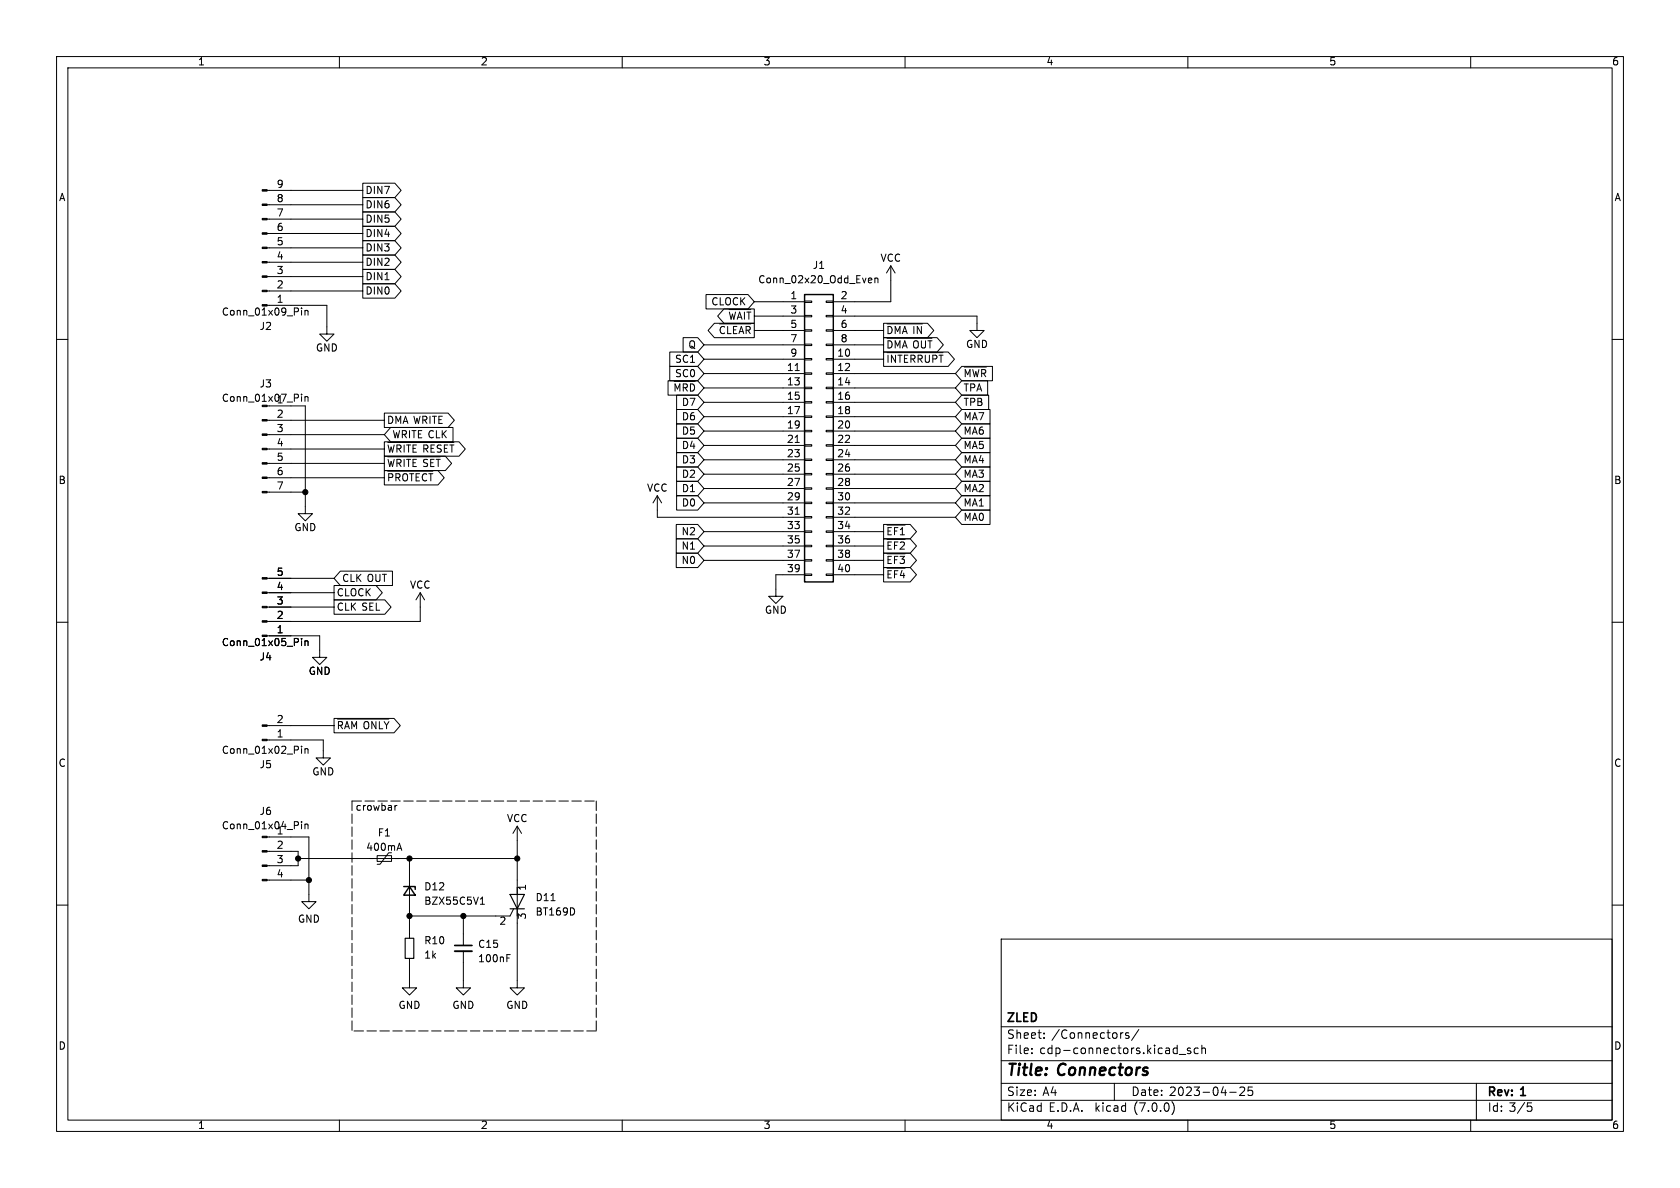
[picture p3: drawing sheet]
<svg xmlns="http://www.w3.org/2000/svg" width="297mm" height="210mm" viewBox="0 0 297 210" stroke-linecap="round" stroke-linejoin="round" font-family="sans-serif">
<g fill="none" stroke="#000" stroke-width=".18">
<path d="M10 10h277v190h-277zM12 12h273v186h-273zM60 10v2M110 10v2M160 10v2M210 10v2M260 10v2M47.2 33.7h16.9M47.2 36.2h16.9M47.2 38.7h16.9M64.1 34.9h5.7l1.1 1.3-1.1 1.3h-5.7zM64.1 37.5h5.7l1.1 1.2-1.1 1.3h-5.7z"/>
<path d="M64.1 32.4h5.7l1.1 1.3-1.1 1.2h-5.7zM10 60h2M47.2 54h10.6v5.1h1.3l-1.3 1.2-1.3-1.2h1.3M47.2 41.3h16.9M47.2 43.8h16.9M47.2 46.4h16.9M47.2 48.9h16.9M47.2 51.4h16.9M53.3 54.4v.2M53.3 54.9v.8M53.9 54.9v.8M53.9 55l.2-.1h.3l.1 .8"/>
<path d="M64.1 50.2h5.7l1.1 1.2-1.1 1.3h-5.7zM64.1 47.6h5.7l1.1 1.3-1.1 1.3h-5.7zM64.1 45.1h5.7l1.1 1.3-1.1 1.2h-5.7zM64.1 40h5.7l1.1 1.3-1.1 1.2h-5.7zM64.1 42.5h5.7l1.1 1.3-1.1 1.3h-5.7zM120.8 59.7h2.5l1.2 1.3-1.2 1.2h-2.5zM124.8 52.1h7.4l1.1 1.2-1.1 1.3h-7.4zM126.3 57.1h7v2.6h-7l-1.1-1.3zM127.2 57.3h5.5M128 54.6h5.3v2.6h-5.3l-1.1-1.3zM128.1 57.8l-.2-.1-.3 .1-.3 .5M128.6 57.7v1.3"/>
<path d="M128.9 54.7h3.8M128.9 55.2l.3 1.2M129.7 57.7v1.3M130 55.2l-.3 1.2M130.3 56.4l.5-1.2 .4 1.2M130.6 59l.5-1.3 .4 1.3M131.6 55.2v1.2M131.9 57.7v1.3M132 55.2h.8M132.4 55.2v1.2M133.3 53.3h8.9M133.3 55.9h8.9"/>
<path d="M133.3 58.4h8.9M142.2 58.3h1.3v.2h-1.3zM142.2 55.8h1.3v.2h-1.3zM142.2 53.2h1.3v.3h-1.3zM146 58.3h1.3v.2h-1.3zM146 55.8h1.3v.2h-1.3zM146 53.2h1.3v.3h-1.3zM147.3 55.9h25.4v2.5h1.3l-1.3 1.3-1.3-1.3h1.3M147.3 58.4h8.9M153.7 49.2h.4v.3l-.6 .1M154.1 49.9l-.4 .1M154.7 49.3l.1-.1h.4v.8"/>
<path d="M154.7 49.2v.8M156.2 57.1h7.8l1.1 1.3-1.1 1.3h-7.8zM156.2 59.7h9.5l1.1 1.3-1.1 1.2h-9.5zM156.8 57.3h6.3M156.8 59.8h8M157.5 47v6.3h-10.2M157.5 47l-.8 1.3M157.5 47l.7 1.3M157.7 58.3l-.2-.5-.5-.1v1.3M158.3 59v-1.3l.4 .9 .4-.9v1.3M159.5 59l.5-1.3 .4 1.3M161.6 57.7v1.3"/>
<path d="M162.9 57.7v1.3l-.7-1.3v1.3M285 60h2M47.2 79.4h20.7M47.2 76.8h20.7M47.2 74.3h20.7M47.6 71.8h6.4v19h1.2l-1.2 1.3-1.3-1.3h1.3M53.3 69.7v.1M53.3 70.1v.9M53.9 70.1v.9M53.9 70.2l.2-.1 .3 .1 .1 .8M67.9 78.1h13.2l1.2 1.3-1.2 1.2h-13.2zM67.9 73h11.3l1.1 1.3-1.1 1.3h-11.3z"/>
<path d="M68.5 78.2h11.7M68.6 78.7l.3 1.2M69.1 75.6h11v2.5h-11l-1.2-1.3zM69.7 78.7l-.3 1.2M70.9 79.1l-.1-.4h-.6v1.2M71.4 78.7v1.2M71.9 78.7h.7M72.2 78.7v1.2M73.6 78.7h-.6v1.2M75.7 79.1l-.2-.4h-.6v1.2M76.8 78.7h-.6v1.2M78 78.7h-.5l-.2 .3"/>
<path d="M79.2 78.7h-.6v1.2M79.5 78.7h.8M79.9 78.7v1.2M118.1 67.3h5.2l1.2 1.3-1.2 1.3h-5.2zM118.4 62.2h4.9l1.2 1.3-1.2 1.3h-4.9zM118.4 64.8h4.9l1.2 1.2-1.2 1.3h-4.9zM119.2 67.4h3.7M119.3 69.1v-1.2l.5 .9 .4-.9v1.2M119.6 74.9h3.7l1.2 1.3-1.2 1.3h-3.7zM119.6 77.5h3.7l1.2 1.2-1.2 1.3h-3.7zM119.6 69.8h3.7l1.2 1.3-1.2 1.3h-3.7zM119.6 72.4h3.7l1.2 1.3-1.2 1.2h-3.7z"/>
<path d="M121.5 68.3l-.1-.4h-.6v1.2M122.8 68.4l-.3-.5h-.4v1.2M124.5 63.5h17.7M124.5 66h17.7M124.5 68.6h17.7M124.5 71.1h17.7M124.5 73.7h17.7M124.5 76.2h17.7M124.5 78.7h17.7M124.5 61h17.7M140.6 65.5h.7M140.6 78.2h.7"/>
<path d="M142.2 78.6h1.3v.3h-1.3zM142.2 76.1h1.3v.2h-1.3zM142.2 73.5h1.3v.3h-1.3zM142.2 71h1.3v.2h-1.3zM142.2 68.5h1.3v.2h-1.3zM142.2 65.9h1.3v.3h-1.3zM142.2 63.4h1.3v.2h-1.3zM142.2 60.8h1.3v.3h-1.3zM146 78.6h1.3v.3h-1.3zM146 76.1h1.3v.2h-1.3zM146 73.5h1.3v.3h-1.3zM146 71h1.3v.2h-1.3z"/>
<path d="M146 68.5h1.3v.2h-1.3zM146 65.9h1.3v.3h-1.3zM146 63.4h1.3v.2h-1.3zM146 60.8h1.3v.3h-1.3zM147.3 63.5h8.9M147.3 66h21.6M147.3 68.6h21.6M147.3 71.1h21.6M147.3 73.7h21.6M147.3 76.2h21.6M147.3 78.7h21.6M147.3 61h8.9"/>
<path d="M156.2 62.2h11.4l1.1 1.3-1.1 1.3h-11.4zM156.8 62.3h9.9M157 60.2v1.3M157 62.8v1.3M158.3 61.5v-1.3l.4 1 .4-1v1.3M158.3 62.8v1.3l-.7-1.3v1.3M159.1 62.8v1.3M159.5 61.5l.5-1.3 .4 1.3M159.9 62.8v1.3M161 62.8v1.3M162.3 62.8v1.3M162.9 60.2v1.1"/>
<path d="M163.6 62.8v1M163.6 60.2v1.1M164.3 62.8v1M164.4 60.2v1.3M164.9 62.8v1.3M166.4 62.8v1.3M170 64.8h5.4v2.5h-5.4l-1.1-1.3zM170 69.8h4.8v2.6h-4.8l-1.1-1.3zM170 74.9h5v2.6h-5l-1.1-1.3zM170 72.4h5v2.5h-5l-1.1-1.2zM170 67.3h4.6v2.6h-4.6l-1.1-1.3zM170 77.5h5v2.5h-5l-1.1-1.3z"/>
<path d="M170.5 64.9h3.9M170.6 66.6v-1.3l.5 .9 .4-.9v1.3M172 65.3l.3 1.3M173.1 65.3l-.3 1.3M174.3 65.8l-.2-.4-.6-.1v1.3M47.2 87h6.8M47.2 84.5h20.7M47.2 81.9h20.7M67.9 83.2h9.5l1.1 1.3-1.1 1.2h-9.5zM67.9 80.6h10.8l1.1 1.3-1.1 1.3h-10.8zM68.5 83.3h8M68.5 80.8h9.3"/>
<path d="M68.6 81.2l.3 1.3M68.7 83.7v1.3M69.7 81.2l-.3 1.3M70 83.7v1.3M70.2 81.2v1.3M71.4 81.2v1.3M72.2 81.2v1.3M72.8 83.7v1.3M73 81.2v1.3M73.6 83.7v1.3M76.1 81.2v1.3M76.2 83.7v1.3"/>
<path d="M77.5 81.2v1.3M116.2 87.6v3.8h26M116.2 87.6l-.8 1.3M116.2 87.6l.8 1.3M119.6 92.7h3.7l1.2 1.3-1.2 1.3h-3.7zM119.6 95.2h3.7l1.2 1.3-1.2 1.3h-3.7zM119.6 97.8h3.7l1.2 1.3-1.2 1.2h-3.7zM119.6 82.5h3.7l1.2 1.3-1.2 1.3h-3.7zM119.6 87.6h3.7l1.2 1.3-1.2 1.3h-3.7zM119.6 80h3.7l1.2 1.3-1.2 1.3h-3.7zM119.6 85.1h3.7l1.2 1.3-1.2 1.2h-3.7zM124.5 81.3h17.7"/>
<path d="M124.5 83.8h17.7M124.5 86.4h17.7M124.5 88.9h17.7M124.5 94h17.7M124.5 96.5h17.7M124.5 99.1h17.7M140.6 90.9h.7M142.2 98.9h1.3v.3h-1.3zM142.2 96.4h1.3v.2h-1.3zM142.2 93.9h1.3v.2h-1.3zM142.2 91.3h1.3v.3h-1.3zM142.2 88.8h1.3v.2h-1.3z"/>
<path d="M142.2 86.2h1.3v.3h-1.3zM142.2 83.7h1.3v.2h-1.3zM142.2 81.2h1.3v.2h-1.3zM146 98.9h1.3v.3h-1.3zM146 96.4h1.3v.2h-1.3zM146 93.9h1.3v.2h-1.3zM146 91.3h1.3v.3h-1.3zM146 88.8h1.3v.2h-1.3zM146 86.2h1.3v.3h-1.3zM146 83.7h1.3v.2h-1.3zM146 81.2h1.3v.2h-1.3zM147.3 81.3h21.6"/>
<path d="M147.3 83.8h21.6M147.3 86.4h21.6M147.3 88.9h21.6M147.3 91.4h21.6M147.3 94h8.9M147.3 96.5h8.9M147.3 99.1h8.9M156.2 92.7h4.7l1.1 1.3-1.1 1.3h-4.7zM156.2 97.8h4.7l1.1 1.3-1.1 1.2h-4.7zM156.2 95.2h4.7l1.1 1.3-1.1 1.3h-4.7zM156.8 92.8h3.2M156.8 97.9h3.2"/>
<path d="M156.8 95.4h3.2M157 95.8v1.3M157 98.3v1.3M157.6 93.3h-.6v1.2M158.1 95.8v1.3M158.1 98.3v1.3M158.7 93.3h-.6v1.2M159.2 93.6l.3-.3v1.2M170 87.6h5v2.6h-5l-1.1-1.3zM170 90.2h5v2.5h-5l-1.1-1.3zM170 82.5h5v2.6h-5l-1.1-1.3zM170 85.1h5v2.5h-5l-1.1-1.2z"/>
<path d="M170 80h5v2.6h-5l-1.1-1.3zM10 110h2M47.2 112.4h9.3v3.8h1.3l-1.3 1.3-1.3-1.3h1.3M47.2 102.2h11.9M47.2 104.8h11.9M47.2 107.3h11.9M53.3 112.9v.1M53.3 113.3v.8M53.9 113.3v.8M53.9 113.4l.2-.1h.3l.1 .8M59.1 103.5h7.4l1.1 1.3-1.1 1.2h-7.4zM59.1 106h8.9l1.1 1.3-1.1 1.3h-8.9z"/>
<path d="M60.2 101h9.2v2.5h-9.2l-1.1-1.3zM74.3 104.8l-.8 1.2M74.3 104.8v5.1h-27.1M74.3 104.8l.8 1.2M142.2 101.5h1.3v.2h-1.3zM142.2 101.6h-5v3.8h1.2l-1.2 1.3-1.3-1.3h1.3M146 101.5h1.3v.2h-1.3zM147.3 101.6h8.9M156.2 100.3h4.7l1.1 1.3-1.1 1.3h-4.7zM156.8 100.4h3.2M157 100.9v1.3h.6M158.1 100.9v1.3"/>
<path d="M159.5 100.8l-.3 .9h.8M159.8 101.3v.9M285 110h2M47.2 130.8h9.9v3.2h1.3l-1.3 1.3-1.2-1.3h1.2M47.2 128.3h11.9M53.3 131.9v.1M53.3 132.3v.9M53.9 132.3v.9M53.9 132.5l.2-.2 .3 .1 .1 .8M59.1 127h10.6l1.1 1.3-1.1 1.2h-10.6zM59.7 127.1h9.1M60.6 128l-.2-.4h-.6v1.2"/>
<path d="M60.9 128.8l.4-1.2 .5 1.2M62.2 128.8v-1.2l.4 .9 .4-.9v1.2M64.3 128a.42 .42 0 0 1 .5-.5 .42 .42 0 0 1 .4 .5M66.5 127.6v1.2l-.8-1.2v1.2M67.1 127.6v1.2M67.9 127.6l.4 .6 .5-.6M10 160h2M47.2 148h7.4v11.4h1.3l-1.3 1.3-1.3-1.3h1.3M47.2 155.6h7.4M47.2 150.5h5.5v2.5h-5.5M52.7 151.8h38.7M53.3 145.2v.2"/>
<path d="M53.3 145.7v.8M53.9 145.7v.8M53.9 145.8l.2-.1h.3l.1 .8M66.7 151.3h2.5v1h-2.5zM69.2 150.7h-.5l-1.5 2.1h-.5M69.8 142.4v.8M70.2 142.4l-.4 .2M70.3 150h.6M70.6 149.1l.4 1.2M72.4 151.8v14.1M84.9 159.9h.7M84.9 158.9l.4-.3v1.3"/>
<path d="M91.4 146.1v28.5h1.3l-1.3 1.3-1.2-1.3h1.2M91.4 146.1l-.7 1.2M91.4 146.1l.8 1.2M285 160h2M72.4 169.4v5.2h1.3l-1.3 1.3-1.3-1.3h1.3M81.9 168.1v6.5h1.3l-1.3 1.3-1.3-1.3h1.3M81.9 161.9v5.2M89.6 168.7h.6M90.8 160.7l-.6 1.2h-17.8M177 166h108v32h-108zM60 198v2M110 198v2"/>
<path d="M160 198v2M177 194.5h108M177 191.5h108M177 187.5h108M177 181.5h108M182.4 186.1v.2M182.4 185.3v.2M184.6 183.4v.2M184.6 182.6v.2M197 191.5v3M198.4 182.6h.1M199.5 182.6h-.3l-.2 .2v.2l.5 .1v.4h-.5"/>
<path d="M201.3 182l-1.3 1.9M207.2 194.8a1.74 1.74 0 0 1 0 2.2M208.5 186.4h1.1M210 198v2M210.5 185.3h-.4l-.2 .2 .1 .2 .5 .1v.4h-.6M211.8 185.3h-.4l-.3 .2v.5l.2 .2h.5M212.5 185.4l.2-.1h.3l.1 1M212.5 184.8v1.5M217.4 193.1h1.1M219.2 192.3l.6-.1 .2 .1v.3l-.9 1.1h.9M221.4 192.2h-.7l-.1 .7 .2-.2 .5 .1 .2 .2-.1 .5-.2 .2-.6-.2M260 198v2"/>
<path d="M261 191.5v6.5M270 195h.8M270.2 195.5h.3l.3 .3-.1 .6-.5 .1"/>
</g>
<path d="M142.2 52.1h5.1v50.8h-5.1zM71.4 156.7h2v.5M72.4 156.7l1 1.5h-2z" fill="none" stroke="#000" stroke-width=".25"/>
<g fill="#000" stroke="#000" stroke-width=".18">
<path d="M46.4 33.5h.8v.3h-.8zM46.4 36.1h.8v.2h-.8zM46.4 38.6h.8v.3h-.8zM46.4 41.1h.8v.3h-.8zM46.4 43.7h.8v.2h-.8zM46.4 46.2h.8v.3h-.8zM46.4 48.8h.8v.2h-.8zM46.4 51.3h.8v.3h-.8zM46.4 53.8h.8v.3h-.8zM46.4 79.2h.8v.3h-.8zM46.4 76.7h.8v.3h-.8zM46.4 74.2h.8v.2h-.8z"/>
<path d="M46.4 86.9h.8v.2h-.8zM46.4 84.3h.8v.3h-.8zM46.4 81.8h.8v.2h-.8zM46.4 102.1h.8v.3h-.8zM46.4 104.6h.8v.3h-.8zM46.4 107.2h.8v.2h-.8zM46.4 109.7h.8v.3h-.8zM46.4 112.3h.8v.2h-.8zM46.4 128.1h.8v.3h-.8zM46.4 130.7h.8v.2h-.8zM46.4 155.4h.8v.3h-.8zM46.4 152.9h.8v.3h-.8z"/>
<path d="M46.4 150.4h.8v.2h-.8zM46.4 147.8h.8v.3h-.8z"/>
<circle cx="54" cy="87" r=".46"/>
<circle cx="52.7" cy="151.8" r=".46"/>
<circle cx="54.6" cy="155.6" r=".46"/>
<circle cx="72.4" cy="151.8" r=".46"/>
<circle cx="91.4" cy="151.8" r=".46"/>
<circle cx="72.4" cy="161.9" r=".46"/>
<circle cx="81.9" cy="161.9" r=".46"/>
</g>
<path d="M90.2 158.1h2.5l-1.3 2.6zM71.6 165.9h1.6v3.5h-1.6zM90.2 160.7h2.5" fill="none" stroke="#000" stroke-width=".2"/>
<path d="M80.4 168.1h3" fill="none" stroke="#000" stroke-width=".33"/>
<path d="M80.4 167.1h3" fill="none" stroke="#000" stroke-width=".3"/>
<path d="M62.2 141.6v40.6M62.2 141.6h43.2M105.4 141.6v40.6M105.4 182.2h-43.2" fill="none" stroke="#000" stroke-width=".18" stroke-dasharray="1.7 .6"/>
<g font-size="2.8">
<text x="178" y="190.8">Title:</text>
<text x="187.1" y="190.8">Connectors</text>
</g>
<g font-size="2.1">
<text x="178" y="183.9">Sheet:</text>
<text x="178" y="181.1">ZLED</text>
<text x="185.9" y="183.9">/Connectors/</text>
<text x="178" y="186.6">File:</text>
<text x="183.8" y="186.6">cdp-connectors.kicad_sch</text>
<text x="178" y="196.8">KiCad</text>
<text x="178" y="194">Size:</text>
<text x="184.3" y="194">A4</text>
<text x="185.4" y="196.8">E.D.A.</text>
<text x="193.7" y="196.8">kicad</text>
<text x="200" y="194">Date:</text>
<text x="200.6" y="196.8">(7.0.0)</text>
<text x="206.7" y="194">2023-04-25</text>
<text x="263" y="194.2">Rev:</text>
<text x="263" y="196.8">Id: 3/5</text>
<text x="269" y="194.2">1</text>
</g>
<g font-size="1.8">
<text x="35" y="11.8">1</text>
<text x="85" y="11.8">2</text>
<text x="135" y="11.8">3</text>
<text x="185" y="11.8">4</text>
<text x="235" y="11.8">5</text>
<text x="285" y="11.8">6</text>
<text x="10.4" y="35.8">A</text>
<text x="48.9" y="35.9">8</text>
<text x="48.9" y="33.4">9</text>
<text x="64.6" y="34.6">DIN7</text>
<text x="285.4" y="35.8">A</text>
<text x="48.9" y="41">6</text>
<text x="48.9" y="38.5">7</text>
<text x="64.6" y="37.1">DIN6</text>
<text x="64.6" y="39.7">DIN5</text>
<text x="48.9" y="46.1">4</text>
<text x="48.9" y="43.6">5</text>
<text x="64.6" y="47.3">DIN2</text>
<text x="64.6" y="42.2">DIN4</text>
<text x="64.6" y="44.7">DIN3</text>
<text x="143.6" y="47.8">J1</text>
<text x="155.6" y="46.5">VCC</text>
<text x="48.9" y="53.7">1</text>
<text x="48.9" y="51.2">2</text>
<text x="48.9" y="48.6">3</text>
<text x="64.6" y="52.4">DIN0</text>
<text x="64.6" y="49.8">DIN1</text>
<text x="134" y="50.4">Conn_02x20_Odd_Even</text>
<text x="139.7" y="53.1">1</text>
<text x="148.6" y="53.1">2</text>
<text x="39.2" y="56.1">Conn_01x09_Pin</text>
<text x="45.8" y="58.6">J2</text>
<text x="125.6" y="54.3">CLOCK</text>
<text x="126.9" y="59.9">~{CLEAR}</text>
<text x="128.6" y="57.4">~{WAIT}</text>
<text x="139.7" y="55.6">3</text>
<text x="139.7" y="58.2">5</text>
<text x="148.6" y="55.6">4</text>
<text x="148.6" y="58.2">6</text>
<text x="156.7" y="59.9">~{DMA IN}</text>
<text x="55.8" y="62.4">GND</text>
<text x="119.2" y="64.4">SC1</text>
<text x="121.6" y="61.9">Q</text>
<text x="139.1" y="65.8">11</text>
<text x="139.7" y="60.7">7</text>
<text x="139.7" y="63.2">9</text>
<text x="148" y="63.2">10</text>
<text x="148" y="65.8">12</text>
<text x="148.6" y="60.7">8</text>
<text x="156.7" y="65">~{INTERRUPT}</text>
<text x="156.7" y="62.5">~{DMA OUT}</text>
<text x="170.7" y="61.8">GND</text>
<text x="39.2" y="71.3">Conn_01x07_Pin</text>
<text x="45.8" y="68.8">J3</text>
<text x="48.9" y="71.5">1</text>
<text x="118.9" y="70.1">~{MRD}</text>
<text x="119.2" y="67">SC0</text>
<text x="139.1" y="68.3">13</text>
<text x="139.1" y="70.9">15</text>
<text x="148" y="68.3">14</text>
<text x="148" y="70.9">16</text>
<text x="170.3" y="67.6">~{MWR}</text>
<text x="170.3" y="69.5">TPA</text>
<text x="48.9" y="74">2</text>
<text x="48.9" y="76.6">3</text>
<text x="68.4" y="75.2">DMA WRITE</text>
<text x="69.4" y="77.8">WRITE CLK</text>
<text x="120.4" y="77.1">D5</text>
<text x="120.4" y="72">D7</text>
<text x="120.4" y="74.6">D6</text>
<text x="139.1" y="73.4">17</text>
<text x="139.1" y="75.9">19</text>
<text x="148" y="73.4">18</text>
<text x="148" y="75.9">20</text>
<text x="170.3" y="72">TPB</text>
<text x="170.3" y="77.1">MA6</text>
<text x="170.3" y="74.6">MA7</text>
<text x="48.9" y="79.1">4</text>
<text x="48.9" y="81.7">5</text>
<text x="68.4" y="83.4">~{WRITE SET}</text>
<text x="68.4" y="80.9">~{WRITE RESET}</text>
<text x="120.4" y="82.2">D3</text>
<text x="120.4" y="79.7">D4</text>
<text x="139.1" y="78.5">21</text>
<text x="139.1" y="81">23</text>
<text x="139.1" y="83.6">25</text>
<text x="148" y="78.5">22</text>
<text x="148" y="81">24</text>
<text x="148" y="83.6">26</text>
<text x="170.3" y="82.2">MA4</text>
<text x="170.3" y="79.7">MA5</text>
<text x="10.3" y="85.8">B</text>
<text x="48.9" y="84.2">6</text>
<text x="48.9" y="86.7">7</text>
<text x="68.4" y="86">~{PROTECT}</text>
<text x="114.3" y="87.2">VCC</text>
<text x="120.4" y="84.7">D2</text>
<text x="120.4" y="89.8">D0</text>
<text x="120.4" y="87.3">D1</text>
<text x="139.1" y="86.1">27</text>
<text x="139.1" y="88.6">29</text>
<text x="148" y="86.1">28</text>
<text x="148" y="88.6">30</text>
<text x="170.3" y="89.8">MA1</text>
<text x="170.3" y="84.7">MA3</text>
<text x="170.3" y="87.3">MA2</text>
<text x="285.3" y="85.8">B</text>
<text x="52" y="94.2">GND</text>
<text x="120.4" y="94.9">N2</text>
<text x="139.1" y="91.2">31</text>
<text x="139.1" y="93.7">33</text>
<text x="148" y="91.2">32</text>
<text x="148" y="93.7">34</text>
<text x="156.7" y="95.5">~{EF1}</text>
<text x="170.3" y="92.4">MA0</text>
<text x="48.9" y="102">5</text>
<text x="120.4" y="97.4">N1</text>
<text x="120.4" y="100">N0</text>
<text x="139.1" y="96.3">35</text>
<text x="139.1" y="98.8">37</text>
<text x="139.1" y="101.3">39</text>
<text x="148" y="96.3">36</text>
<text x="148" y="98.8">38</text>
<text x="148" y="101.3">40</text>
<text x="156.7" y="100.6">~{EF3}</text>
<text x="156.7" y="98">~{EF2}</text>
<text x="48.9" y="107.1">3</text>
<text x="48.9" y="104.5">4</text>
<text x="59.5" y="105.7">CLOCK</text>
<text x="60.5" y="103.2">CLK OUT</text>
<text x="72.4" y="104.3">VCC</text>
<text x="48.9" y="112.1">1</text>
<text x="48.9" y="109.6">2</text>
<text x="59.5" y="108.2">CLK SEL</text>
<text x="135.2" y="108.8">GND</text>
<text x="39.2" y="114.5">Conn_01x05_Pin</text>
<text x="45.8" y="117">J4</text>
<text x="54.5" y="119.6">GND</text>
<text x="48.9" y="130.6">1</text>
<text x="48.9" y="128">2</text>
<text x="59.5" y="129.8">~{RAM ONLY}</text>
<text x="10.3" y="135.8">C</text>
<text x="39.2" y="133.5">Conn_01x02_Pin</text>
<text x="45.8" y="136.1">J5</text>
<text x="55.2" y="137.4">GND</text>
<text x="285.3" y="135.8">C</text>
<text x="62.9" y="143.5">crowbar</text>
<text x="39.2" y="146.9">Conn_01x04_Pin</text>
<text x="45.8" y="144.3">J6</text>
<text x="48.9" y="147.7">1</text>
<text x="66.7" y="148.1">F1</text>
<text x="89.6" y="145.6">VCC</text>
<text x="48.9" y="150.2">2</text>
<text x="48.9" y="152.8">3</text>
<text x="48.9" y="155.3">4</text>
<text x="64.7" y="150.7">400mA</text>
<text x="74.9" y="157.7">D12</text>
<text x="74.9" y="160.2">BZX55C5V1</text>
<text x="93.3" y="157.5" transform="rotate(-90 93.3 157.5)">1</text>
<text x="94.6" y="159.6">D11</text>
<text x="52.6" y="163.4">GND</text>
<text x="74.9" y="167.2">R10</text>
<text x="84.5" y="167.8">C15</text>
<text x="88.2" y="163.8">2</text>
<text x="93.3" y="162.6" transform="rotate(-90 93.3 162.6)">3</text>
<text x="94.6" y="162.1">BT169D</text>
<text x="74.9" y="169.7">1k</text>
<text x="84.5" y="170.4">100nF</text>
<text x="70.4" y="178.6">GND</text>
<text x="79.9" y="178.6">GND</text>
<text x="89.4" y="178.6">GND</text>
<text x="10.3" y="185.8">D</text>
<text x="285.3" y="185.8">D</text>
<text x="35" y="199.8">1</text>
<text x="85" y="199.8">2</text>
<text x="135" y="199.8">3</text>
<text x="185" y="199.8">4</text>
<text x="235" y="199.8">5</text>
<text x="285" y="199.8">6</text>
</g>
</svg>
